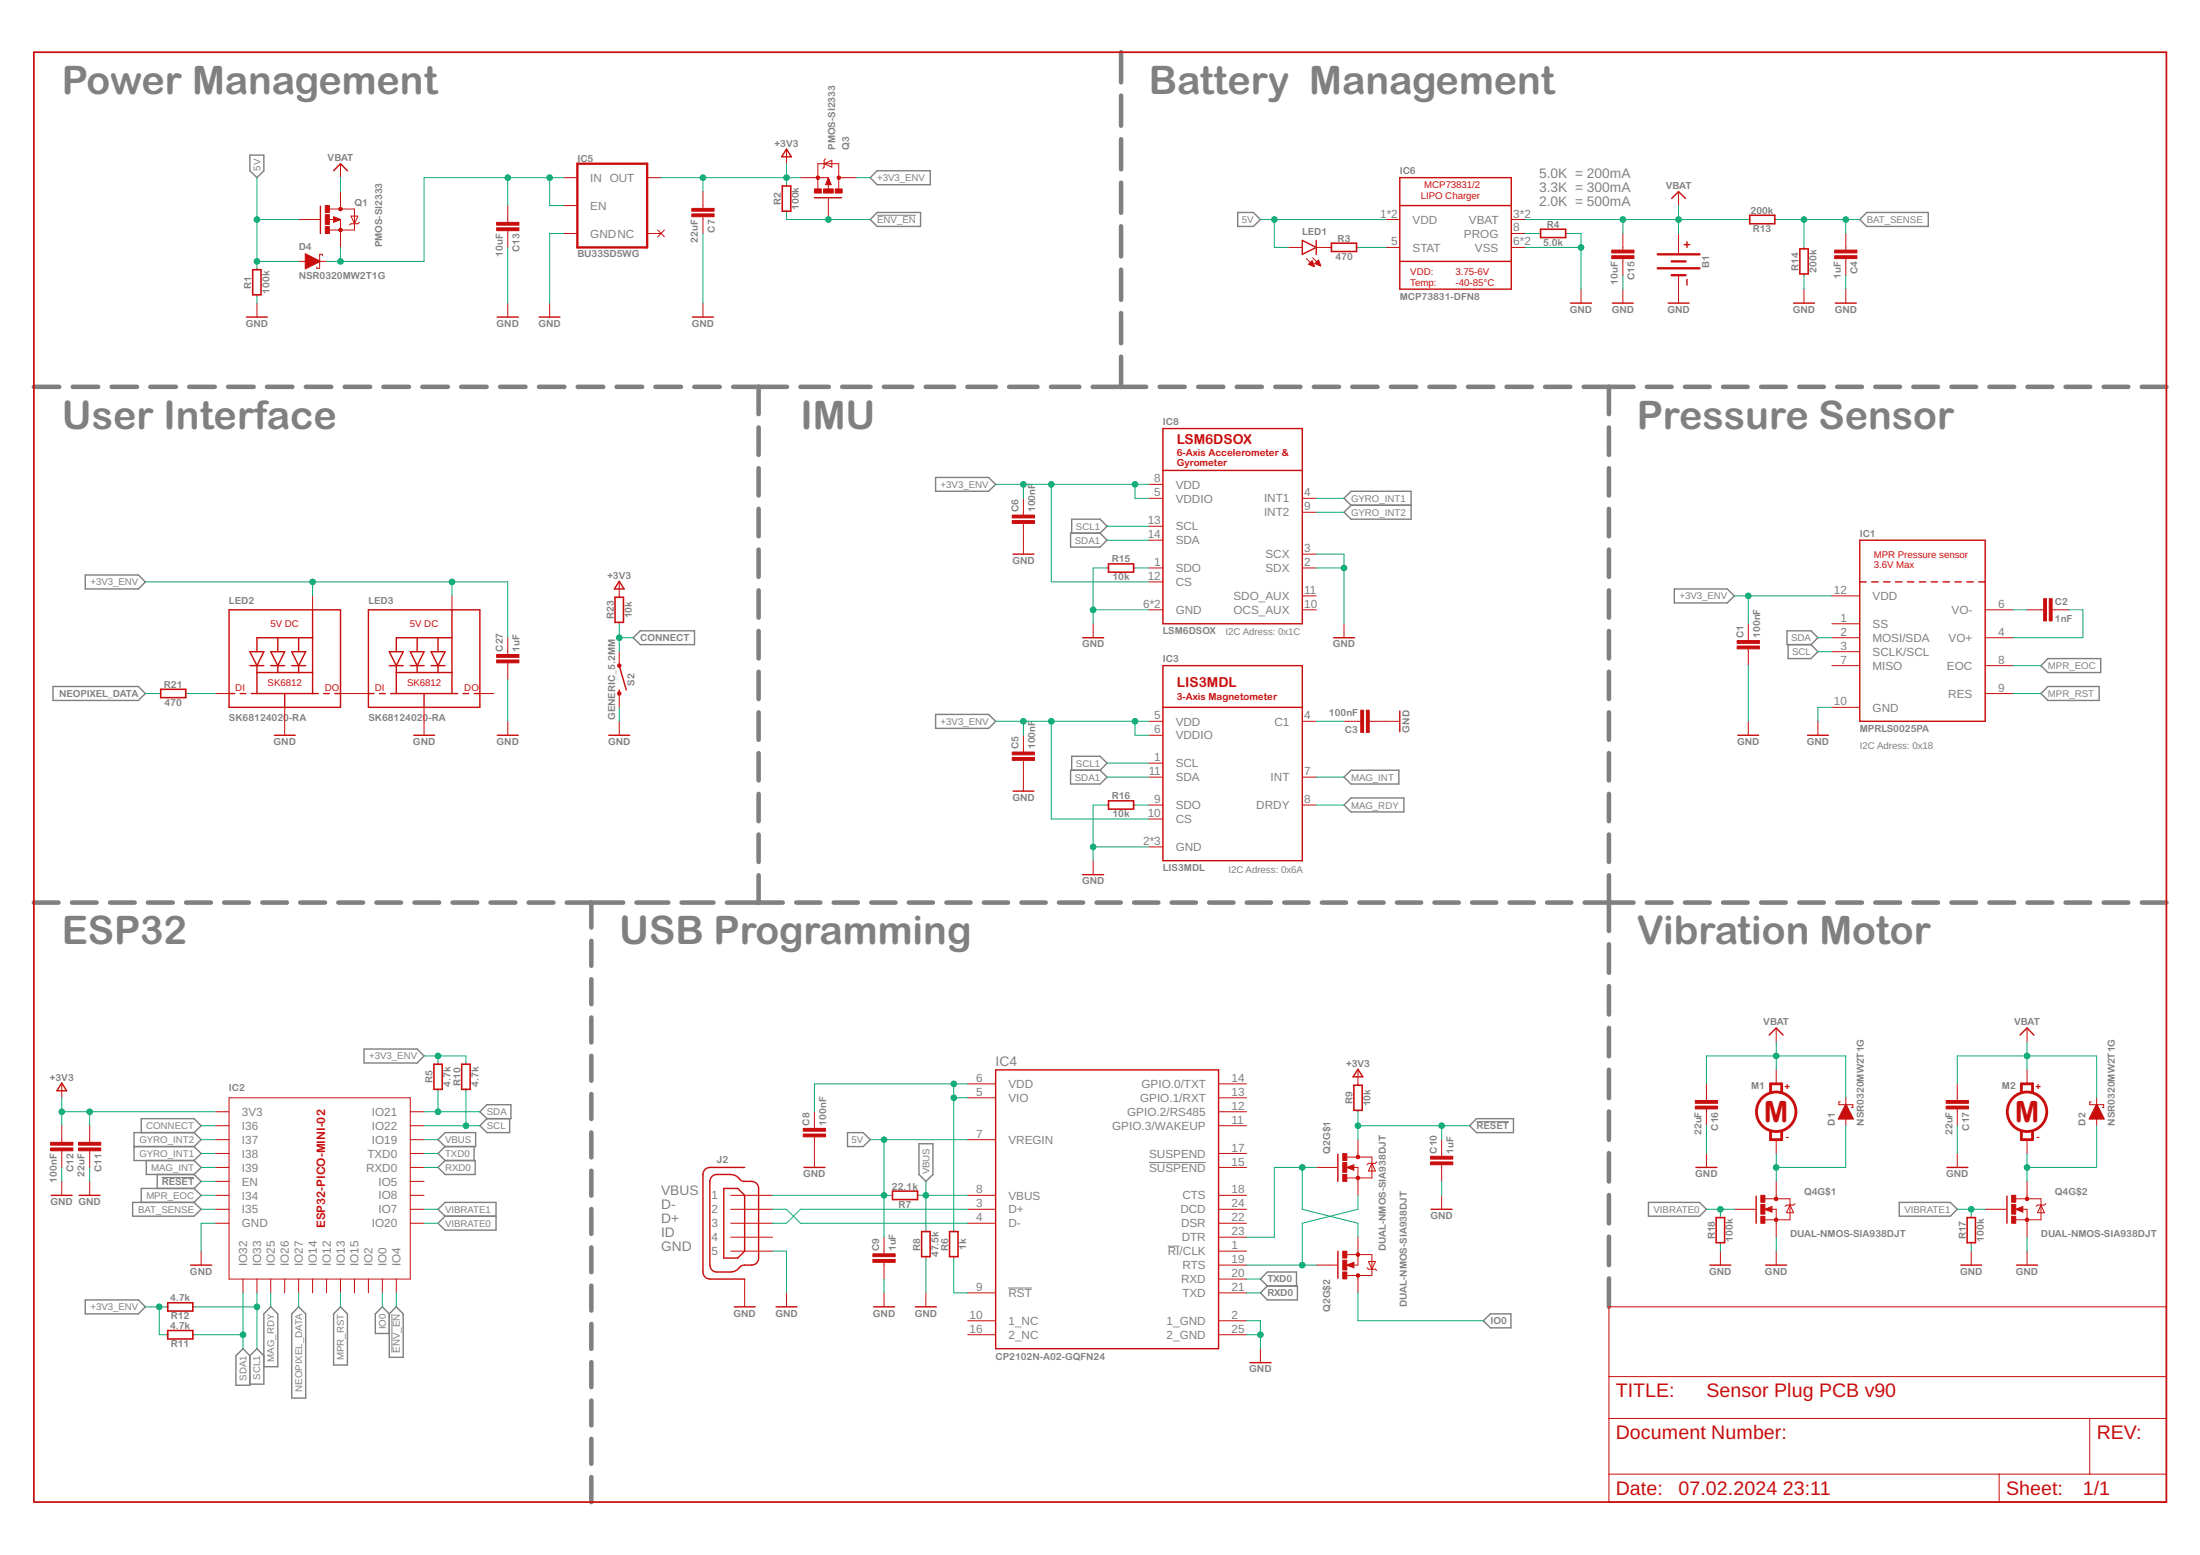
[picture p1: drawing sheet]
<svg xmlns="http://www.w3.org/2000/svg" width="297mm" height="210mm" viewBox="0 0 297 210" stroke-linecap="round" stroke-linejoin="round" font-family="sans-serif">
<g fill="none" stroke="#808080" stroke-width=".61">
<path d="M151.4 7v4.1M151.4 12.9v4.1M151.4 18.8v4.1M151.4 24.7v4M151.4 30.5v4.1M151.4 36.4v4.1M4.6 52.2h3.4M9.8 52.2h3.5M15.1 52.2h3.4M20.3 52.2h3.4M25.5 52.2h3.5M30.8 52.2h3.4"/>
<path d="M36 52.2h3.5M41.3 52.2h3.4M46.5 52.2h3.5M51.8 52.2h3.4M57 52.2h3.5M62.3 52.2h3.4M67.5 52.2h3.5M72.8 52.2h3.4M78 52.2h3.4M83.2 52.2h3.5M88.5 52.2h3.4M93.7 52.2h3.5"/>
<path d="M99 52.2h7.3M102.4 52.2v3.7M102.4 57.7v3.7M108.1 52.2h3.8M113.7 52.2h3.8M119.3 52.2h3.9M125 52.2h3.8M130.6 52.2h3.9M136.2 52.2h3.9M141.9 52.2h3.8M147.5 52.2h7.2M151.4 42.3v4"/>
<path d="M151.4 48.2v4M156.6 52.2h3.4M161.8 52.2h3.4M167 52.2h3.4M172.2 52.2h3.4M177.4 52.2h3.4M182.6 52.2h3.4M187.8 52.2h3.4M193 52.2h3.4M198.2 52.2h3.4M203.4 52.2h3.4M208.6 52.2h3.4"/>
<path d="M213.8 52.2h6.8M217.2 52.2v3.7M217.2 57.7v3.7M222.4 52.2h3.3M227.5 52.2h3.3M232.6 52.2h3.4M237.8 52.2h3.3M242.9 52.2h3.4M248.1 52.2h3.3M253.2 52.2h3.3M258.3 52.2h3.4M263.5 52.2h3.3"/>
<path d="M268.6 52.2h3.3M273.7 52.2h3.4M278.9 52.2h3.3M284 52.2h3.4M289.2 52.2h3.3M102.4 63.2v3.7M102.4 68.7v3.7M102.4 74.2v3.7M102.4 79.7v3.7M217.2 63.2v3.7M217.2 68.7v3.7M217.2 74.2v3.7"/>
<path d="M217.2 79.7v3.7M102.4 85.2v3.7M102.4 90.7v3.7M102.4 96.2v3.7M217.2 85.2v3.7M217.2 90.7v3.7M217.2 96.2v3.7M102.4 101.7v3.6M102.4 107.2v3.6M102.4 112.6v3.8M102.4 118.2v3.6M217.2 101.7v3.6"/>
<path d="M217.2 107.2v3.6M217.2 112.6v3.8M217.2 118.2v7.5M4.6 121.8h3.3M9.7 121.8h3.3M14.9 121.8h3.3M20 121.8h3.3M25.1 121.8h3.4M30.3 121.8h3.3M35.4 121.8h3.3M40.5 121.8h3.4M45.7 121.8h3.3"/>
<path d="M50.8 121.8h3.3M56 121.8h3.3M61.1 121.8h3.3M66.2 121.8h3.4M71.4 121.8h3.3M76.5 121.8h7.6M79.8 121.8v3.4M79.8 127v3.4M79.8 132.2v3.4M79.8 137.4v3.3M85.9 121.8h4.3M92 121.8h4.3"/>
<path d="M98.1 121.8h7.6M107.5 121.8h3.3M112.6 121.8h3.2M117.6 121.8h3.3M122.7 121.8h3.3M127.8 121.8h3.2M132.8 121.8h3.3M137.9 121.8h3.3M143 121.8h3.2M148.1 121.8h3.2M153.1 121.8h3.3M158.2 121.8h3.3"/>
<path d="M163.3 121.8h3.2M168.3 121.8h3.3M173.4 121.8h3.3M178.5 121.8h3.2M183.5 121.8h3.3M188.6 121.8h3.3M193.7 121.8h3.3M198.8 121.8h3.2M203.8 121.8h3.3M208.9 121.8h3.3M214 121.8h6.6M217.2 127.5v3.8"/>
<path d="M217.2 133.1v3.8M217.2 138.7v3.9M222.4 121.8h3.3M227.5 121.8h3.3M232.6 121.8h3.4M237.8 121.8h3.3M242.9 121.8h3.4M248.1 121.8h3.3M253.2 121.8h3.3M258.3 121.8h3.4M263.5 121.8h3.3M268.6 121.8h3.3"/>
<path d="M273.7 121.8h3.4M278.9 121.8h3.3M284 121.8h3.4M289.2 121.8h3.3M79.8 142.5v3.4M79.8 147.7v3.3M79.8 152.9v3.3M79.8 158v3.4M217.2 144.4v3.8M217.2 150v3.9M217.2 155.7v3.8M79.8 163.2v3.4"/>
<path d="M79.8 168.4v3.3M79.8 173.5v3.4M79.8 178.7v3.4M217.2 161.3v3.8M217.2 166.9v3.9M217.2 172.6v3.8M79.8 183.9v3.3M79.8 189.1v3.3M79.8 194.2v3.4M79.8 199.4v3.4"/>
</g>
<path d="M118.4 29.1h5.3M21.8 158.9h4.4M155.1 156.9h7.7M199.3 151.4h4.4M52.9 177.4v5.2M136.1 173.9h3.2M157.7 168.2h1.6" fill="none" stroke="#808080" stroke-width=".14"/>
<g fill="none" stroke="#808080" stroke-width=".19">
<path d="M33.7 20.9h1.9v2.2l-.9 .9-1-.9zM117.5 24l.9-.9h7.2v1.8h-7.2zM118.4 28.7h5.9v1.9h-5.9l-.9-1zM167.1 28.7h2.1l1 .9-1 1h-2.1zM252 28.7h8.3v1.9h-8.3l-.9-1zM11.5 77.6h7.2l.9 .9-.9 1h-7.2zM126.3 64.5h7.2l.9 .9-.9 .9h-7.2zM144.5 72h4l1 .9-1 1h-4zM144.7 72v-1.9h3.8l1 .9-1 1M181.5 67.3l.9-1h8.1v3.8h-8.1l-.9-.9 .9-1zM182.4 68.2h8.1M226.1 79.5h7.1l1 .9-1 1h-7.1z"/>
<path d="M7.2 92.7h11.5l.9 .9-.9 1h-11.5zM85.5 86.1l.9-.9h7.4v1.8h-7.4zM126.3 96.4h7.2l.9 1-.9 .9h-7.2zM241.3 85.2h3.2l.9 .9-.9 .9h-3.2zM241.4 87v1.9h3.1l.9-.9-.9-1M276.5 88.9h7.1v1.9h-7.1l-.9-.9zM276.5 92.7h6.9v1.9h-6.9l-.9-1zM144.5 104h4l1 .9-1 .9h-4zM144.7 104v-1.9h3.8l1 .9-1 1M181.5 104.9l.9-.9h6.5v1.8h-6.5zM181.5 108.7l.9-1h7.1v1.9h-7.1zM18.1 154.8h8.1"/>
<path d="M19.1 152.9v-1.9h7.1l1 1-1 .9M19.7 156.7v1.8h6.5M21.2 158.5v1.9M26.2 152.9h-8.1v3.8h8.1M26.2 158.5l1 1-1 .9M26.2 154.8l1 .9-1 1M26.2 152.9l1 .9-1 1M26.2 156.7l1 .9-1 .9M49.1 141.6h7.2l1 .9-1 1h-7.2zM59.1 153.8l1-.9h4.1v1.9h-4.1zM59.1 157.6l1-.9h4.1v1.8h-4.1zM60.1 154.8l-1 .9 1 1"/>
<path d="M64 154.8v1.9M64.8 150.1l.9-1h3.3v1.9h-3.3zM65.7 151l-.9 1 .9 .9h3.1v-1.9M114.4 152.9h2.1l1 .9-1 1h-2.1zM124.1 154.4h1.9v4.1l-1 1-.9-1zM199.3 151h5v1.9h-5l-.9-.9zM11.5 175.5h7.2l.9 .9-.9 1h-7.2zM17.9 162.3h8.3l1 .9-1 1h-8.3zM26.2 160.4l1 1-1 .9M26.2 160.4h-7.1v1.9M40.3 176.4l1 1v11.3h-1.9v-11.3zM46 176.4l.9 1v6.9h-1.9v-6.9z"/>
<path d="M52.6 177.4l-1-1-.9 1v2.6h1.9M53.5 176.4l.9 1v5.8h-1.8v-5.8zM59.1 163.2l1-.9h6.9v3.8h-6.9l-1-1 1-.9zM60.1 164.2h6.9M170.2 174.5l.9-.9h4.1v1.9h-4.1zM171.1 173.6l-.9-.9 .9-1h3.9v1.9M200.3 178.3l.9-.9h2.8v1.8h-2.8zM222.6 162.3h6.9l.9 .9-.9 1h-6.9zM256.4 162.3h6.9l1 .9-1 1h-6.9zM31.9 183l.9-.9 .9 .9v4h-1.8zM33.7 183l1-.9 .9 .9M35.6 184.5h1.9v-7.1l-.9-1-1 1v9.4h-1.9"/>
</g>
<g fill="none" stroke="#c90d0c" stroke-width=".14">
<path d="M34.7 36.2v.2M34.7 39.8v.2M40.3 35.3h1M40.3 29.6h2.9M43.2 35.3h.9M43.5 34.5v-.2h-.3v1.9h-.4v-.2M44.5 29.6h.6M44.5 28.2h3.4v2.9h-3.4M45 29.3l1 .3-1 .4zM46 22.1v1.9M46 25.9v2.3M46 29.6v3.8"/>
<path d="M47.4 29.2h.9l-.4 1zM48.5 30l-.2 .2h-.9l-.2 .2M68.6 27.7v2.3M68.6 31.1v2.3M76.1 31.5h1.9M76.1 24h1.9M76.1 27.7h1.9M87.4 31.5h1.9M87.4 24h1.9M88.8 31.1l.9 .9M89.7 31.1l-.9 .9M94.9 25.9v2.2"/>
<path d="M94.9 29.3v2.2M106.2 20.2v1.9M106.2 24.9v.2M106.2 28.5v.2M108.1 24h3.7M111.3 22.1l1-.5v1zM111.5 21.4l-.2 .2v1l-.2 .2M111.8 24l.4 .9h-.7zM111.8 24.8v.7M111.8 26.8v2.8M113.2 25.5v-3.4h-2.8v3.4M113.2 24h2.4"/>
<path d="M173.9 33.4h1.9M176.4 34.9l1 1M177.2 34.8l1.1 1M177.7 33.4h2.1M183.2 33.4h.1M187.1 33.4h1.9M187.1 29.6h1.9M204 31.5h1.9M204 33.4h1.9M204 29.6h1.9M207.8 31.5h.2M211.4 31.5h.2"/>
<path d="M213.5 39v1.9M219.1 31.5v2.3M219.1 34.9v2.2M219.1 39v1.9M226.6 25.9v1.8M226.6 31.5v2.6M226.6 37.1v3.8M236.1 29.6h.1M239.6 29.6h.2M243.6 33.4v.2M243.6 37v.1M243.6 39v1.9"/>
<path d="M249.2 31.5v2.3M249.2 34.9v2.2M249.2 39v1.9M34.7 40.9v1.9M68.6 40.9v1.9M74.2 40.9v1.9M94.9 40.9v1.9M83.6 78.5v2.1M138.2 67.3v2.2M138.2 70.7v4.1M149.5 76.7h.2M153.1 76.7h.1"/>
<path d="M155.1 76.7h1.9M155.1 78.5h1.9M155.1 67.3h1.9M155.1 71h1.9M155.1 72.9h1.9M155.1 65.4h1.9M175.8 76.7h1.9M175.8 67.3h1.9M175.8 69.2h1.9M175.8 74.8h1.9M21.5 93.6h.2M25.1 93.6h.2"/>
<path d="M29 93.6h1.9M38.4 95.5v3.8M42.2 80.4v1.9M46 93.6h3.7M57.3 95.5v3.8M61 80.4v1.9M64.8 93.6h1.9M68.6 86.1v2.2M68.6 89.5v2.2M68.6 97.4v1.9M83.6 84v.2M83.6 88v1.9"/>
<path d="M83.6 93.6v1.9M83.6 97.4v1.9M138.2 99.3v2.2M147.6 84.2v1.9M155.1 82.3h1.9M155.1 97.4h1.9M155.1 99.3h1.9M175.8 82.3h1.9M175.8 80.4h1.9M175.8 97.4h1.9M181.5 97.4h2.2M181.5 84.2v1.9"/>
<path d="M184.8 97.4h4.2M236.1 84.2v2.3M236.1 87.6v2.3M236.1 97.4v1.9M245.4 97.4v1.9M247.3 84.2h3.8M247.3 86.1h3.8M247.3 88h3.8M247.3 89.9h3.8M247.3 80.4h3.8M247.3 95.5h3.8M268 86.1h3.8"/>
<path d="M268 89.9h3.8M268 82.3h3.8M268 93.6h3.8M273.7 82.3h2.2M277.1 82.3h2.2M138.2 102.6v4.2M147.6 116.2v1.9M149.5 108.7h.2M153.1 108.7h.1M155.1 108.7h1.9M155.1 110.6h1.9M155.1 114.3h1.9"/>
<path d="M155.1 104.9h1.9M155.1 103h1.9M175.8 108.7h1.9M175.8 104.9h1.9M239.8 138.8v1.9M273.7 138.8v1.9M8.3 146.3v1.9M8.3 152v2.2M8.3 155.3v2.3M8.3 159.5v1.9M12.1 152v2.2M12.1 155.3v2.3"/>
<path d="M12.1 159.5v1.9M29 153.8h1.9M29 157.6h1.9M29 150.1h1.9M29 152h1.9M29 155.7h1.9M29 159.5h1.9M30.9 148.2h24.5v24.5h-24.5zM55.4 153.8h1.9M55.4 157.6h1.9M55.4 150.1h1.9M55.4 152h1.9"/>
<path d="M55.4 155.7h1.9M55.4 159.5h1.9M59.1 143.5v.2M59.1 147v.2M62.9 143.5v.2M62.9 147v.2M110 150.1v2.2M110 153.5v4.1M130.7 146.3h3.7M130.7 148.2h3.7M130.7 153.8h3.7M164.5 146.3h3.8"/>
<path d="M164.5 148.2h3.8M164.5 157.6h3.8M164.5 150.1h3.8M164.5 152h3.8M164.5 155.7h3.8M177.7 157.6h2.8M181.8 157.6l1-.4v.8zM181.9 156.2h3.3v2.8h-3.4M182.7 157.6h.6v3.8M183.3 144.4v2.1M183.3 149.9v.2M183.3 153.8v2.4"/>
<path d="M185.2 157l.5 1.1h-.9zM185.9 156.8l-.2 .2h-.9l-.2 .2M194.6 153.8v2.3M194.6 157.2v2.3M230.4 146.3v2.3M230.4 149.7v2.3M230.4 155.7v1.9M239.8 144.4v1.9M239.8 153.8v1.9M239.8 159.5v2.3M248.5 148.7h-.2v.4h1.9v.4h-.2M249.2 148.2v.9"/>
<path d="M249.2 151v1M264.3 146.3v2.3M264.3 149.7v2.3M264.3 155.7v1.9M273.7 144.4v1.9M273.7 153.8v1.9M273.7 159.5v2.3M282.3 148.7h-.1v.4h1.8v.4h-.2M283.1 148.2v.9M283.1 151v1M22.5 176.4h.1M26 176.4h.2"/>
<path d="M27.2 168.9v1.9M29 163.2h1.9M29 165.1h1.9M29 161.4h1.9M32.8 172.7v1.8M34.7 172.7v1.8M36.6 172.7v1.8M38.4 172.7v1.8M40.3 172.7v1.8M42.2 172.7v1.8M44.1 172.7v1.8M46 172.7v1.8"/>
<path d="M47.9 172.7v1.8M49.7 172.7v1.8M51.6 172.7v1.8M53.5 172.7v1.8M55.4 163.2h1.9M55.4 165.1h1.9M55.4 161.4h1.9M98.7 163.2h5.6M98.7 165.1h5.6M98.7 161.4h5.6M98.7 167h5.6M98.7 168.9h5.6"/>
<path d="M100.5 172.7v3.7M106.2 174.5v1.9M119.4 167v2.3M119.4 170.4v2.3M119.4 174.5v1.9M120.3 161.4h.2M123.9 161.4h.2M125 166.1v.1M125 169.6v.2M125 174.5v1.9M128.8 166.1v.1M128.8 169.6v.2"/>
<path d="M130.7 174.5h3.7M130.7 163.2h3.7M130.7 165.1h3.7M130.7 178.3h3.7M130.7 161.4h3.7M164.5 174.5h3.8M164.5 163.2h3.8M164.5 165.1h3.8M164.5 178.3h3.8M164.5 161.4h3.8M164.5 167h3.8M164.5 168.9h3.8"/>
<path d="M164.5 170.8h3.8M164.5 172.7h3.8M177.7 170.8h2.8M181.8 170.8l1-.4v.7zM181.8 169.4h3.4v2.8h-3.3M183.3 167v3.8h-.6M183.3 172.2v2.3M184.6 171.1l.2 .2h.9l.2 .2M184.8 170.3h.9l-.5 1zM194.6 161.4v1.8M217.2 176.4h75.3v26.4h-75.3zM232.3 164.2v.2"/>
<path d="M232.3 167.7v.2M232.3 168.9v1.9M234.2 163.2h2.8M238.3 163.2l.9-.3v.7zM238.3 161.8h3.4v2.9h-3.4M239.1 163.2h.7v3.8M239.8 168.9v1.9M241.7 162.7l.5 1h-1zM242.4 162.5l-.2 .2h-1l-.2 .2M266.1 164.2v.2M266.1 167.7v.2M266.1 168.9v1.9"/>
<path d="M268 163.2h2.9M272.2 163.2l.9-.3v.7zM272.2 161.8h3.4v2.9h-3.4M273 163.2h.7v3.8M273.7 168.9v1.9M275.6 162.7l.4 1h-.9zM276.2 162.5l-.2 .2h-.9l-.2 .2M22.5 180.2h.1M26 180.2h.2M130.7 180.2h3.7M164.5 180.2h3.8M170.2 182.1v1.8"/>
<path d="M217.2 191.5h75.3M217.2 199h75.3M217.2 185.8h75.3M269.9 199v3.8M282.2 191.5v7.5"/>
</g>
<g fill="none" stroke="#c90d0c" stroke-width=".19">
<path d="M43.3 27.8v3.7M45 23.1l1-1 .9 1M106.2 20.1l.6 1.1h-1.3zM110 26.7h3.6M175.8 32.4l1.9 1-1.9 .9zM177.7 32.4v1.9M189 24h15v15h-15zM189 27.7h15M189 35.3h15M225.7 26.8l.9-.9 1 .9M227.4 33h.7M227.8 32.6v.8"/>
<path d="M227.8 37.7v.8M33.3 42.8h2.8M67.1 42.8h2.9M72.8 42.8h2.8M93.5 42.8h2.8M157 57.8h18.8v26.4h-18.8zM212 40.9h2.9M217.7 40.9h2.8M225.2 40.9h2.8M242.2 40.9h2.8M247.8 40.9h2.8M83.6 78.5l.7 1h-1.3z"/>
<path d="M136.8 74.8h2.8M157 63.5h18.8M251.1 72.9h16.9v24.5h-16.9zM251.1 78.5h.9M252.7 78.5h.9M254.3 78.5h.9M255.9 78.5h.9M257.5 78.5h.9M259.1 78.5h.9M260.8 78.5h.8M262.3 78.5h.9M263.9 78.5h.9"/>
<path d="M265.6 78.5h.8M267.2 78.5h.8M30.9 82.3h15.1v13.2h-15.1zM30.9 93.6h.8M32.4 93.6h.8M33.7 88h1.9l-.9 1.9zM33.7 89.9h1.9M33.9 93.6h9.1M34.7 89.9v3.7M34.7 90.8h7.5M36.6 88h1.8l-.9 1.9zM36.6 89.9h1.8"/>
<path d="M37 99.3h2.9M37.5 86.1v1.9M37.5 89.9v.9M38.4 93.6v1.9M39.4 88h1.9l-1 1.9zM39.4 89.9h1.9M40.3 86.1v1.9M40.3 89.9v.9M42.2 86.1h-7.5v1.9M42.2 82.3v11.3M43.7 93.6h.8M45.2 93.6h.8"/>
<path d="M49.7 82.3h15.1v13.2h-15.1zM49.7 93.6h.8M51.2 93.6h.8M52.6 88h1.8l-.9 1.9zM52.6 89.9h1.8M52.7 93.6h9.1M53.5 90.8h7.5M53.5 89.9v3.7M55.4 88h1.9l-1 1.9zM55.4 89.9h1.9M55.9 99.3h2.8M56.3 86.1v1.9"/>
<path d="M56.3 89.9v.9M57.3 93.6v1.9M58.2 88h1.9l-1 1.9zM58.2 89.9h1.9M59.1 86.1v1.9M59.1 89.9v.9M61 86.1h-7.5v1.9M61 82.3v11.3M62.5 93.6h.8M64 93.6h.8M67.1 99.3h2.9M82.2 99.3h2.8"/>
<path d="M83.6 93.1v.5M83.6 89.9l1 3.2M146.2 86.1h2.8M157 95.5h18.8M157 89.9h18.8v26.3h-18.8zM180.1 86.1h2.8M189 96v2.8M234.6 99.3h2.8M244.1 99.3h2.8M136.8 106.8h2.8M146.2 118.1h2.8M238.9 139.7l.9-.9 .9 .9"/>
<path d="M272.7 139.7l1-.9 .9 .9M8.3 146.2l.7 1h-1.3zM96.1 158.8l.4-.2 2.2-.1a2.02 2.02 0 0 1 1.4 .9h.2a3.3 3.3 0 0 1 1.7 .2 .94 .94 0 0 1 .4 .8v9.4a.94 .94 0 0 1-.9 1 1.81 1.81 0 0 0-1.6 .2 1.61 1.61 0 0 1-1.2 .7h-1.9a.94 .94 0 0 1-1-.9v-11.3zM100.5 157.6h-4.7a.94 .94 0 0 0-.9 .9v13.2a.94 .94 0 0 0 .9 1h4.7M108.5 157.6h2.9M134.4 144.4h30.1v37.7h-30.1zM180.6 155.8v3.7M183.3 144.3l.7 1.1h-1.3zM229 157.6h2.8M262.9 157.6h2.8M6.9 161.4h2.8M10.7 161.4h2.8"/>
<path d="M25.7 170.8h2.9M97.7 160.4h1.9l.9 1v7.5l-.9 .9h-1.9zM99.1 176.4h2.9M104.8 176.4h2.8M118 176.4h2.8M123.6 176.4h2.8M180.6 168.9v3.7M193.2 163.2h2.8M230.9 170.8h2.8M237.1 161.5v3.6M238.4 170.8h2.8M264.8 170.8h2.8"/>
<path d="M271 161.5v3.6M272.3 170.8h2.8M168.8 183.9h2.8"/>
</g>
<g fill="#c90d0c" stroke="#c90d0c" stroke-width=".14">
<path d="M234.5 87.2h3.1v.4h-3.1z"/>
<path d="M234.5 86.5h3.1v.3h-3.1z"/>
<path d="M275.9 80.8h.4v3h-.4z"/>
<path d="M276.7 80.8h.4v3h-.4z"/>
<path d="M108.5 153.1h3v.4h-3z"/>
<path d="M108.5 152.3h3v.4h-3z"/>
<path d="M117.9 170h3v.4h-3z"/>
<path d="M117.9 169.2h3v.4h-3z"/>
<path d="M193.1 156.8h3.1v.4h-3.1z"/>
<path d="M193.1 156.1h3.1v.4h-3.1z"/>
<path d="M10.6 154.2h3v.4h-3z"/>
<path d="M10.6 155h3v.3h-3z"/>
<path d="M6.8 154.2h3v.4h-3z"/>
<path d="M6.8 155h3v.3h-3z"/>
<path d="M67.1 89.1h3v.4h-3z"/>
<path d="M67.1 88.3h3v.4h-3z"/>
<path d="M184.5 95.9h.4v3h-.4z"/>
<path d="M183.7 95.9h.4v3h-.4z"/>
<path d="M136.7 102.3h3v.3h-3z"/>
<path d="M136.7 101.5h3v.4h-3z"/>
<path d="M136.7 70.3h3v.4h-3z"/>
<path d="M136.7 69.5h3v.4h-3z"/>
<path d="M93.4 28.1h3v.4h-3z"/>
<path d="M93.4 28.9h3v.4h-3z"/>
<path d="M67.1 30h3v.4h-3z"/>
<path d="M67.1 30.8h3v.3h-3z"/>
<path d="M217.6 33.8h3v.3h-3z"/>
<path d="M217.6 34.5h3v.4h-3z"/>
<path d="M181.3 158.5h.5v1h-.5z"/>
<path d="M181.3 155.7h.5v1h-.5z"/>
<path d="M181.3 156.9h.5v1.3h-.5z"/>
<path d="M181.3 168.9h.5v.9h-.5z"/>
<path d="M181.3 171.7h.5v.9h-.5z"/>
<path d="M181.3 170.1h.5v1.3h-.5z"/>
<path d="M43.9 30.6h.6v.9h-.6z"/>
<path d="M43.9 27.7h.6v1h-.6z"/>
<path d="M43.9 29h.6v1.3h-.6z"/>
<path d="M110 25.5h.9v.6h-.9z"/>
<path d="M112.8 25.5h.9v.6h-.9z"/>
<path d="M111.2 25.5h1.3v.6h-1.3z"/>
<path d="M228.9 148.5h3v.4h-3z"/>
<path d="M228.9 149.3h3v.4h-3z"/>
<path d="M262.8 148.5h3v.4h-3z"/>
<path d="M262.8 149.3h3v.4h-3z"/>
<path d="M237.7 164.2h.6v.9h-.6z"/>
<path d="M237.7 161.4h.6v.9h-.6z"/>
<path d="M237.7 162.6h.6v1.3h-.6z"/>
<path d="M271.6 164.2h.6v.9h-.6z"/>
<path d="M271.6 161.4h.6v.9h-.6z"/>
<path d="M271.6 162.6h.6v1.3h-.6z"/>
<path d="M247.7 33.8h3v.3h-3z"/>
<path d="M247.7 34.5h3v.4h-3z"/>
</g>
<path d="M4.6 7h287.9v195.8h-287.9zM45.3 29.6h-.2v-.2l.7 .2-.7 .2M111.8 24.6v.2h.2l-.2-.6-.1 .6M182.7 157.4l-.7 .2 .7 .2v-.2h-.2M182.5 170.8h.2v-.2l-.7 .2 .7 .2M239.1 163l-.6 .2 .6 .2v-.2h-.1M273 163l-.6 .2 .6 .2v-.2h-.2" fill="none" stroke="#c90d0c" stroke-width=".23"/>
<g fill="none" stroke="#c90d0c" stroke-width=".21">
<path d="M34.1 36.4h1.1v3.4h-1.1zM105.6 25.1h1.2v3.4h-1.2zM179.8 32.8h3.4v1.2h-3.4zM208 30.9h3.4v1.2h-3.4zM236.2 29.1h3.4v1.1h-3.4zM243 33.6h1.1v3.4h-1.1zM149.7 76.1h3.4v1.1h-3.4zM21.7 93h3.4v1.2h-3.4zM83 80.6h1.2v3.4h-1.2zM149.7 108.1h3.4v1.1h-3.4zM58.6 143.7h1.1v3.3h-1.1zM62.3 143.7h1.2v3.3h-1.2z"/>
<path d="M182.8 146.5h1.1v3.4h-1.1zM22.6 179.6h3.4v1.1h-3.4zM22.6 175.9h3.4v1.1h-3.4zM120.5 160.8h3.4v1.1h-3.4zM124.4 166.2h1.2v3.4h-1.2zM128.2 166.2h1.1v3.4h-1.1zM231.7 164.4h1.2v3.3h-1.2zM265.6 164.4h1.1v3.3h-1.1z"/>
</g>
<g fill="#c90d0c" stroke="#c90d0c" stroke-width=".14">
<path d="M41.2 34.2l2 1.1-2 1z" fill-rule="evenodd"/>
<path d="M83.4 93.4h.4l.1 .2-.1 .2h-.4z" fill-rule="evenodd"/>
<path d="M176.7 35.7l.5-.5 .3 .7-.1 .1z" fill-rule="evenodd"/>
<path d="M177.5 35.6l.5-.5 .3 .8z" fill-rule="evenodd"/>
<path d="M183.2 156h.3l.1 .2-.1 .2h-.3z" fill-rule="evenodd"/>
<path d="M183.2 172h.3l.1 .2-.1 .1-.2 .1-.1-.1z" fill-rule="evenodd"/>
<path d="M45.8 30.9h.3l.1 .2-.1 .1h-.3l-.1-.1z" fill-rule="evenodd"/>
<path d="M110.3 23.8h.3l.1 .2-.1 .2h-.2h-.1z" fill-rule="evenodd"/>
<path d="M113.1 23.8h.3v.4h-.2h-.1z" fill-rule="evenodd"/>
<path d="M249.2 149.1l1.1 2h-2.1z" fill-rule="evenodd"/>
<path d="M283.1 149.1l1 2h-2z" fill-rule="evenodd"/>
<path d="M239.6 164.5l.2-.1 .2 .1v.3h-.4z" fill-rule="evenodd"/>
<path d="M239.6 161.6h.4v.4h-.4z" fill-rule="evenodd"/>
<path d="M273.5 161.6h.4v.4h-.4l-.1-.2z" fill-rule="evenodd"/>
<circle cx="83.6" cy="89.8" r=".24"/>
<circle cx="183.4" cy="159" r=".24"/>
<circle cx="183.4" cy="169.3" r=".24"/>
<circle cx="46" cy="28.2" r=".24"/>
<circle cx="273.7" cy="164.6" r=".25"/>
</g>
<g fill="none" stroke="#c90d0c" stroke-width=".38">
<path d="M239.1 147.4v-1.1h1.5v1.1M239.1 152.7v1.1h1.5v-1.1M272.9 147.4v-1.1h1.5v1.1M272.9 152.7v1.1h1.5v-1.1"/>
<circle cx="239.8" cy="150.1" r="2.67"/>
<circle cx="273.7" cy="150.1" r="2.67"/>
</g>
<path d="M78 22.1h9.4v11.3h-9.4zM223.8 34.3h5.7M223.8 36.2h5.7M225.7 35.3h1.9M225.7 37.1h1.9" fill="none" stroke="#c90d0c" stroke-width=".32"/>
<g fill="none" stroke="#0dab76" stroke-width=".14">
<path d="M34.7 24v12.2M34.7 40v.9M34.7 35.3h5.6M34.7 29.6h5.6M46 24v1.9M46 33.4v1.9M68.6 24v3.7M68.6 33.4v7.5M74.2 24v3.7h1.9M76.1 31.5h-1.9v9.4M76.1 24h-18.8v11.3h-13.2M89.3 24h18.8"/>
<path d="M94.9 24v1.9M94.9 31.5v9.4M106.2 22.1v2.8M106.2 28.7v.9h11.3M115.6 24h1.9M170.2 29.6h16.9M172.1 29.6v3.8h1.8M183.3 33.4h3.8M205.9 31.5h1.9M205.9 33.4h7.6M205.9 29.6h30.2M211.6 31.5h1.9v7.5"/>
<path d="M219.1 29.6v1.9M219.1 37.1v1.9M226.6 27.7v3.8M239.8 29.6h11.3M243.6 29.6v3.8M243.6 37.1v1.9M249.2 29.6v1.9M249.2 37.1v1.9M19.6 78.5h49v7.6M42.2 78.5v1.9M61 78.5v1.9M134.4 65.4h20.7"/>
<path d="M138.2 65.4v1.9M141.9 65.4v13.1h13.2M149.5 76.7h-1.9v7.5M149.5 72.9h5.6M149.5 71h5.6M153.2 76.7h1.9M153.2 65.4v1.9h1.9M177.7 76.7h3.8M177.7 74.8h3.8v9.4M177.7 67.3h3.8M177.7 69.2h3.8M19.6 93.6h1.9"/>
<path d="M25.3 93.6h3.7M68.6 91.7v5.7M83.6 84.2v3.8M83.6 95.5v1.9M83.6 86.1h1.9M134.4 97.4h20.7M138.2 97.4v1.9M141.9 97.4v13.2h13.2M147.6 82.3h7.5M153.2 97.4v1.9h1.9M177.7 97.4h3.8M234.2 80.4h13.1"/>
<path d="M236.1 80.4v3.8M236.1 89.9v7.5M245.4 86.1h1.9M245.4 88h1.9M247.3 95.5h-1.9v1.9M271.8 82.3h1.9M271.8 89.9h3.8M271.8 93.6h3.8M279.3 82.3h1.9v3.8h-9.4M147.6 114.3h7.5M149.5 108.7h-1.9v7.5M149.5 104.9h5.6"/>
<path d="M149.5 103h5.6M153.2 108.7h1.9M177.7 108.7h3.8M177.7 104.9h3.8M8.3 148.2v3.8M8.3 157.6v1.9M8.3 150.1h20.7M12.1 150.1v1.9M12.1 157.6v1.9M27.2 153.8h1.8M27.2 157.6h1.8M27.2 155.7h1.8"/>
<path d="M27.2 152h1.8M27.2 159.5h1.8M57.3 150.1h7.5M57.3 153.8h1.8M57.3 157.6h1.8M57.3 155.7h1.8M57.3 152h7.5M57.3 142.5h5.6v1M59.1 142.5v1M59.1 147.2v2.9M62.9 147.2v4.8M117.5 153.8h13.2"/>
<path d="M119.4 153.8v13.2M125 159.5v6.6M128.8 146.3v19.8M128.8 148.2h1.9M130.7 146.3h-20.7v3.8M175.8 157.6v5.6l7.5 1.9v1.9M177.7 157.6h-5.6v9.4h-3.8M183.3 150.1v3.7M183.3 152h15.1M194.6 152v1.8M194.6 159.5v1.9M230.4 146.3v-3.8h18.8v5.7"/>
<path d="M230.4 152v3.7M239.8 140.7v3.7M239.8 155.7v3.8M249.2 152v5.6h-9.4M264.3 146.3v-3.8h18.8v5.7M264.3 152v3.7M273.7 140.7v3.7M273.7 155.7v3.8M283.1 152v5.6h-9.4M19.6 176.4h2.9M21.5 176.4v3.8h1M26.2 176.4h8.5"/>
<path d="M27.2 161.4h1.8M27.2 163.2h1.8M29 165.1h-1.8v3.8M32.8 174.5v7.6M34.7 174.5v7.6M36.6 174.5v1.9M40.3 174.5v1.9M46 174.5v1.9M51.6 174.5v1.9M53.5 174.5v1.9M57.3 165.1h1.8M57.3 163.2h1.8"/>
<path d="M104.3 168.9h1.9v5.6M104.3 163.2h1.9l1.9 1.9h22.6M104.3 161.4h16M119.4 172.7v1.8M124.1 161.4h6.6M125 169.8v4.7M128.8 169.8v4.7h1.9M130.7 163.2h-22.6l-1.9 1.9h-1.9M168.3 178.3h1.9v3.8M168.3 174.5h1.9M168.3 172.7h1.9M168.3 170.8h9.4"/>
<path d="M183.3 174.5v3.8h17M183.3 161.4v1.8l-7.5 1.9v5.7M230.4 163.2h3.8M232.3 163.2v1M232.3 167.9v1M239.8 167v1.9M264.3 163.2h3.7M266.1 163.2v1M266.1 167.9v1M273.7 167v1.9M26.2 180.2h6.6M168.3 180.2h1.9"/>
</g>
<g fill="#0dab76" stroke="#0dab76" stroke-width=".14">
<circle cx="170.2" cy="180.2" r=".38"/>
<circle cx="213.5" cy="33.4" r=".38"/>
<circle cx="147.6" cy="82.3" r=".38"/>
<circle cx="147.6" cy="114.3" r=".38"/>
<circle cx="181.5" cy="76.7" r=".38"/>
<circle cx="12.1" cy="150.1" r=".38"/>
<circle cx="8.3" cy="150.1" r=".38"/>
<circle cx="106.2" cy="24" r=".38"/>
<circle cx="94.9" cy="24" r=".38"/>
<circle cx="119.4" cy="161.4" r=".38"/>
<circle cx="119.4" cy="153.8" r=".38"/>
<circle cx="34.7" cy="35.3" r=".38"/>
<circle cx="34.7" cy="29.6" r=".38"/>
<circle cx="172.1" cy="29.6" r=".38"/>
<circle cx="175.8" cy="157.6" r=".38"/>
<circle cx="175.8" cy="170.8" r=".38"/>
<circle cx="194.6" cy="152" r=".38"/>
<circle cx="183.3" cy="152" r=".38"/>
<circle cx="83.6" cy="86.1" r=".38"/>
<circle cx="128.8" cy="148.2" r=".38"/>
<circle cx="128.8" cy="146.3" r=".38"/>
<circle cx="42.2" cy="78.5" r=".38"/>
<circle cx="61" cy="78.5" r=".38"/>
<circle cx="138.2" cy="65.4" r=".38"/>
<circle cx="153.2" cy="65.4" r=".38"/>
<circle cx="141.9" cy="65.4" r=".38"/>
<circle cx="59.1" cy="142.5" r=".38"/>
<circle cx="236.1" cy="80.4" r=".38"/>
<circle cx="153.2" cy="97.4" r=".38"/>
<circle cx="138.2" cy="97.4" r=".38"/>
<circle cx="141.9" cy="97.4" r=".38"/>
<circle cx="21.5" cy="176.4" r=".38"/>
<circle cx="219.1" cy="29.6" r=".38"/>
<circle cx="226.6" cy="29.6" r=".38"/>
<circle cx="239.8" cy="142.5" r=".38"/>
<circle cx="273.7" cy="142.5" r=".38"/>
<circle cx="125" cy="161.4" r=".38"/>
<circle cx="111.8" cy="29.6" r=".38"/>
<circle cx="62.9" cy="152" r=".38"/>
<circle cx="59.1" cy="150.1" r=".38"/>
<circle cx="239.8" cy="157.6" r=".38"/>
<circle cx="232.3" cy="163.2" r=".38"/>
<circle cx="273.7" cy="157.6" r=".38"/>
<circle cx="266.1" cy="163.2" r=".38"/>
<circle cx="32.8" cy="180.2" r=".38"/>
<circle cx="34.7" cy="176.4" r=".38"/>
<circle cx="74.2" cy="24" r=".38"/>
<circle cx="68.6" cy="24" r=".38"/>
<circle cx="46" cy="35.3" r=".38"/>
<circle cx="243.6" cy="29.6" r=".38"/>
<circle cx="249.2" cy="29.6" r=".38"/>
</g>
<g font-size="5.3" fill="#808080">
<text x="8.3" y="12.7">Power Management</text>
<text x="155.1" y="12.7">Battery Management</text>
<text x="8.3" y="57.9">User Interface</text>
<text x="108.1" y="57.9">IMU</text>
<text x="221" y="57.9">Pressure Sensor</text>
<text x="8.3" y="127.5">ESP32</text>
<text x="83.6" y="127.5">USB Programming</text>
<text x="221" y="127.5">Vibration Motor</text>
</g>
<g font-size="4" fill="#c90d0c">
<text x="238.2" y="151.5">M</text>
<text x="272" y="151.5">M</text>
</g>
<g font-size="2.6" fill="#c90d0c">
<text x="218.2" y="188.6">TITLE:</text>
<text x="230.4" y="188.6">Sensor Plug PCB v90</text>
<text x="218.2" y="194.3">Document Number:</text>
<text x="283.1" y="194.3">REV:</text>
<text x="218.2" y="201.8">Date:</text>
<text x="226.6" y="201.8">07.02.2024</text>
<text x="240.7" y="201.8">23:11</text>
<text x="270.9" y="201.8">Sheet:</text>
<text x="281.2" y="201.8">1/1</text>
</g>
<g font-size="1.9" fill="#808080">
<text x="207.8" y="24">5.0K = 200mA</text>
<text x="207.8" y="25.9">3.3K = 300mA</text>
<text x="207.8" y="27.7">2.0K = 500mA</text>
<text x="134.4" y="143.9">IC4</text>
<text x="89.3" y="161.4">VBUS</text>
<text x="89.3" y="163.2">D-</text>
<text x="89.3" y="165.1">D+</text>
<text x="89.3" y="167">ID</text>
<text x="89.3" y="168.9">GND</text>
</g>
<g font-size="1.9" fill="#c90d0c">
<text x="158.9" y="59.9">LSM6DSOX</text>
<text x="158.9" y="92.7">LIS3MDL</text>
</g>
<g font-size="1.6" fill="#808080">
<text x="79.7" y="24.5">IN OUT</text>
<text x="79.7" y="28.3">EN</text>
<text x="186.3" y="29.4">1*2</text>
<text x="204.3" y="29.4">3*2</text>
<text x="79.7" y="32.1">GNDNC</text>
<text x="187.8" y="33.1">5</text>
<text x="190.7" y="34">STAT</text>
<text x="190.7" y="30.2">VDD</text>
<text x="197.7" y="32.1">PROG</text>
<text x="198.3" y="30.2">VBAT</text>
<text x="199.1" y="34">VSS</text>
<text x="204.3" y="31.2">8</text>
<text x="204.3" y="33.1">6*2</text>
<text x="155.9" y="65.1">8</text>
<text x="158.7" y="65.9">VDD</text>
<text x="155" y="70.8">13</text>
<text x="155.9" y="67">5</text>
<text x="158.7" y="71.6">SCL</text>
<text x="158.7" y="67.8">VDDIO</text>
<text x="170.7" y="67.8">INT1</text>
<text x="170.7" y="69.7">INT2</text>
<text x="176.1" y="67">4</text>
<text x="176.1" y="68.9">9</text>
<text x="155" y="72.6">14</text>
<text x="155.9" y="76.4">1</text>
<text x="158.7" y="73.5">SDA</text>
<text x="158.7" y="77.2">SDO</text>
<text x="170.9" y="75.4">SCX</text>
<text x="170.9" y="77.2">SDX</text>
<text x="176.1" y="74.5">3</text>
<text x="176.1" y="76.4">2</text>
<text x="154.4" y="82.1">6*2</text>
<text x="155" y="78.3">12</text>
<text x="158.7" y="79.1">CS</text>
<text x="158.7" y="82.9">GND</text>
<text x="166.5" y="82.9">OCS_AUX</text>
<text x="166.5" y="81">SDO_AUX</text>
<text x="176.1" y="82.1">10</text>
<text x="176.1" y="80.2">11</text>
<text x="247.6" y="80.2">12</text>
<text x="248.5" y="83.9">1</text>
<text x="252.8" y="81">VDD</text>
<text x="263.5" y="82.9">VO-</text>
<text x="269.8" y="82.1">6</text>
<text x="248.5" y="85.8">2</text>
<text x="248.5" y="87.7">3</text>
<text x="248.5" y="89.6">7</text>
<text x="252.8" y="84.8">SS</text>
<text x="252.8" y="86.6">MOSI/SDA</text>
<text x="252.8" y="88.5">SCLK/SCL</text>
<text x="263.1" y="86.6">VO+</text>
<text x="269.8" y="85.8">4</text>
<text x="269.8" y="89.6">8</text>
<text x="247.6" y="95.2">10</text>
<text x="252.8" y="90.4">MISO</text>
<text x="262.9" y="90.4">EOC</text>
<text x="263" y="94.2">RES</text>
<text x="269.8" y="93.3">9</text>
<text x="155.9" y="97.1">5</text>
<text x="155.9" y="99">6</text>
<text x="158.7" y="97.9">VDD</text>
<text x="158.7" y="99.8">VDDIO</text>
<text x="172.1" y="97.9">C1</text>
<text x="176.1" y="97.1">4</text>
<text x="252.8" y="96.1">GND</text>
<text x="155.1" y="104.6">11</text>
<text x="155.9" y="102.8">1</text>
<text x="158.7" y="103.6">SCL</text>
<text x="158.7" y="105.5">SDA</text>
<text x="171.6" y="105.5">INT</text>
<text x="176.1" y="104.6">7</text>
<text x="155" y="110.3">10</text>
<text x="155.9" y="108.4">9</text>
<text x="158.7" y="111.1">CS</text>
<text x="158.7" y="109.2">SDO</text>
<text x="169.6" y="109.2">DRDY</text>
<text x="176.1" y="108.4">8</text>
<text x="154.4" y="114">2*3</text>
<text x="158.7" y="114.9">GND</text>
<text x="131.8" y="146">6</text>
<text x="131.8" y="147.9">5</text>
<text x="136.2" y="146.9">VDD</text>
<text x="136.2" y="148.7">VIO</text>
<text x="153.9" y="148.7">GPIO.1/RXT</text>
<text x="154.1" y="146.9">GPIO.0/TXT</text>
<text x="166.3" y="146">14</text>
<text x="166.3" y="147.9">13</text>
<text x="166.3" y="149.8">12</text>
<text x="32.6" y="150.6">3V3</text>
<text x="32.6" y="152.5">I36</text>
<text x="32.6" y="154.4">I37</text>
<text x="50.2" y="154.4">IO19</text>
<text x="50.2" y="152.5">IO22</text>
<text x="50.2" y="150.6">IO21</text>
<text x="131.8" y="153.6">7</text>
<text x="136.2" y="154.4">VREGIN</text>
<text x="150.2" y="152.5">GPIO.3/WAKEUP</text>
<text x="152.2" y="150.6">GPIO.2/RS485</text>
<text x="166.3" y="151.7">11</text>
<text x="166.3" y="155.4">17</text>
<text x="32.6" y="156.3">I38</text>
<text x="32.6" y="158.2">I39</text>
<text x="32.6" y="160">EN</text>
<text x="32.6" y="161.9">I34</text>
<text x="49.4" y="158.1">RXD0</text>
<text x="49.6" y="156.3">TXD0</text>
<text x="51.1" y="161.9">IO8</text>
<text x="51.1" y="160">IO5</text>
<text x="96" y="161.9">1</text>
<text x="131.8" y="161.1">8</text>
<text x="136.2" y="161.9">VBUS</text>
<text x="155.1" y="158.1">SUSPEND</text>
<text x="155.1" y="156.3">SUSPEND</text>
<text x="159.6" y="161.9">CTS</text>
<text x="166.3" y="157.3">15</text>
<text x="166.3" y="161.1">18</text>
<text x="32.6" y="165.7">GND</text>
<text x="32.6" y="163.8">I35</text>
<text x="50.2" y="165.7">IO20</text>
<text x="51.1" y="163.8">IO7</text>
<text x="96" y="163.8">2</text>
<text x="96" y="165.7">3</text>
<text x="96" y="167.6">4</text>
<text x="131.8" y="163">3</text>
<text x="131.8" y="164.9">4</text>
<text x="136.2" y="163.8">D+</text>
<text x="136.2" y="165.7">D-</text>
<text x="159.4" y="163.8">DCD</text>
<text x="159.5" y="165.7">DSR</text>
<text x="159.6" y="167.6">DTR</text>
<text x="166.3" y="163">24</text>
<text x="166.3" y="164.9">22</text>
<text x="166.3" y="166.7">23</text>
<text x="33.4" y="170.9" transform="rotate(-90 33.4 170.9)">IO32</text>
<text x="35.2" y="170.9" transform="rotate(-90 35.2 170.9)">IO33</text>
<text x="37.1" y="170.9" transform="rotate(-90 37.1 170.9)">IO25</text>
<text x="39" y="170.9" transform="rotate(-90 39 170.9)">IO26</text>
<text x="40.9" y="170.9" transform="rotate(-90 40.9 170.9)">IO27</text>
<text x="42.8" y="170.9" transform="rotate(-90 42.8 170.9)">IO14</text>
<text x="44.7" y="170.9" transform="rotate(-90 44.7 170.9)">IO12</text>
<text x="46.5" y="170.9" transform="rotate(-90 46.5 170.9)">IO13</text>
<text x="48.4" y="170.9" transform="rotate(-90 48.4 170.9)">IO15</text>
<text x="50.3" y="170.9" transform="rotate(-90 50.3 170.9)">IO2</text>
<text x="52.2" y="170.9" transform="rotate(-90 52.2 170.9)">IO0</text>
<text x="54.1" y="170.9" transform="rotate(-90 54.1 170.9)">IO4</text>
<text x="96" y="169.4">5</text>
<text x="157.7" y="169.4">RI/CLK</text>
<text x="159.5" y="173.2">RXD</text>
<text x="159.7" y="171.3">RTS</text>
<text x="166.3" y="168.6">1</text>
<text x="166.3" y="170.5">19</text>
<text x="166.3" y="172.4">20</text>
<text x="130.9" y="178">10</text>
<text x="130.9" y="179.9">16</text>
<text x="131.8" y="174.3">9</text>
<text x="136.2" y="175.1">RST</text>
<text x="136.2" y="178.9">1_NC</text>
<text x="157.5" y="178.8">1_GND</text>
<text x="159.7" y="175.1">TXD</text>
<text x="166.3" y="178">2</text>
<text x="166.3" y="179.9">25</text>
<text x="166.3" y="174.3">21</text>
<text x="136.2" y="180.7">2_NC</text>
<text x="157.5" y="180.7">2_GND</text>
</g>
<text font-size="1.6" fill="#c90d0c" x="43.9" y="165.8" transform="rotate(-90 43.9 165.8)">ESP32-PICO-MINI-02</text>
<g font-size="1.3" fill="#808080">
<text x="35.2" y="23" transform="rotate(-90 35.2 23)">5V</text>
<text x="44.2" y="21.7">VBAT</text>
<text x="78" y="21.9">IC5</text>
<text x="104.6" y="19.8">+3V3</text>
<text x="112.8" y="20.2" transform="rotate(-90 112.8 20.2)">PMOS-SI2333</text>
<text x="114.7" y="20.2" transform="rotate(-90 114.7 20.2)">Q3</text>
<text x="189" y="23.5">IC6</text>
<text x="47.9" y="27.7">Q1</text>
<text x="105.4" y="27.7" transform="rotate(-90 105.4 27.7)">R2</text>
<text x="107.9" y="28.4" transform="rotate(-90 107.9 28.4)">100k</text>
<text x="118.4" y="24.5">+3V3_ENV</text>
<text x="224.9" y="25.5">VBAT</text>
<text x="236.4" y="28.9">200k</text>
<text x="40.3" y="33.8">D4</text>
<text x="51.6" y="33.4" transform="rotate(-90 51.6 33.4)">PMOS-SI2333</text>
<text x="67.9" y="34.6" transform="rotate(-90 67.9 34.6)">10uF</text>
<text x="70.1" y="34.1" transform="rotate(-90 70.1 34.1)">C13</text>
<text x="78" y="34.7">BU33SD5WG</text>
<text x="94.2" y="32.8" transform="rotate(-90 94.2 32.8)">22uF</text>
<text x="96.5" y="31.4" transform="rotate(-90 96.5 31.4)">C7</text>
<text x="118.4" y="30.1">ENV_EN</text>
<text x="167.7" y="30.1">5V</text>
<text x="175.8" y="31.7">LED1</text>
<text x="180.3" y="35.1">470</text>
<text x="180.6" y="32.6">R3</text>
<text x="208.3" y="33.2">5.0k</text>
<text x="208.8" y="30.8">R4</text>
<text x="236.7" y="31.3">R13</text>
<text x="252" y="30.1">BAT_SENSE</text>
<text x="33.9" y="39" transform="rotate(-90 33.9 39)">R1</text>
<text x="36.4" y="39.6" transform="rotate(-90 36.4 39.6)">100k</text>
<text x="40.3" y="37.7">NSR0320MW2T1G</text>
<text x="189" y="40.5">MCP73831-DFN8</text>
<text x="218.4" y="38.4" transform="rotate(-90 218.4 38.4)">10uF</text>
<text x="220.7" y="37.8" transform="rotate(-90 220.7 37.8)">C15</text>
<text x="230.8" y="36.1" transform="rotate(-90 230.8 36.1)">B1</text>
<text x="242.8" y="36.5" transform="rotate(-90 242.8 36.5)">R14</text>
<text x="245.3" y="36.8" transform="rotate(-90 245.3 36.8)">200k</text>
<text x="248.6" y="37.6" transform="rotate(-90 248.6 37.6)">1uF</text>
<text x="250.8" y="37" transform="rotate(-90 250.8 37)">C4</text>
<text x="33.2" y="44.1">GND</text>
<text x="67.1" y="44.1">GND</text>
<text x="72.7" y="44.1">GND</text>
<text x="93.4" y="44.1">GND</text>
<text x="212" y="42.2">GND</text>
<text x="217.6" y="42.2">GND</text>
<text x="225.1" y="42.2">GND</text>
<text x="242.1" y="42.2">GND</text>
<text x="247.7" y="42.2">GND</text>
<text x="157" y="57.4">IC8</text>
<text x="127" y="65.8">+3V3_ENV</text>
<text x="137.5" y="69.1" transform="rotate(-90 137.5 69.1)">C6</text>
<text x="139.8" y="69.1" transform="rotate(-90 139.8 69.1)">100nF</text>
<text x="145.3" y="71.5">SCL1</text>
<text x="182.4" y="67.7">GYRO_INT1</text>
<text x="182.4" y="69.6">GYRO_INT2</text>
<text x="136.7" y="76.1">GND</text>
<text x="145.1" y="73.4">SDA1</text>
<text x="150.1" y="75.9">R15</text>
<text x="251.1" y="72.4">IC1</text>
<text x="12.2" y="79">+3V3_ENV</text>
<text x="30.9" y="81.6">LED2</text>
<text x="49.7" y="81.6">LED3</text>
<text x="82" y="78.2">+3V3</text>
<text x="82.9" y="83.6" transform="rotate(-90 82.9 83.6)">R23</text>
<text x="85.3" y="83.5" transform="rotate(-90 85.3 83.5)">10k</text>
<text x="150.2" y="78.4">10k</text>
<text x="226.7" y="80.9">+3V3_ENV</text>
<text x="277.4" y="83.9">1nF</text>
<text x="277.4" y="81.7">C2</text>
<text x="67.9" y="88" transform="rotate(-90 67.9 88)">C27</text>
<text x="70.2" y="88" transform="rotate(-90 70.2 88)">1uF</text>
<text x="86.4" y="86.6">CONNECT</text>
<text x="146.1" y="87.4">GND</text>
<text x="157" y="85.6">LSM6DSOX</text>
<text x="157" y="89.4">IC3</text>
<text x="165.5" y="85.7">I2C Adress: 0x1C</text>
<text x="180" y="87.4">GND</text>
<text x="235.4" y="86.1" transform="rotate(-90 235.4 86.1)">C1</text>
<text x="237.6" y="86.1" transform="rotate(-90 237.6 86.1)">100nF</text>
<text x="241.8" y="86.5">SDA</text>
<text x="242" y="88.4">SCL</text>
<text x="8" y="94.1">NEOPIXEL_DATA</text>
<text x="22.1" y="92.9">R21</text>
<text x="22.2" y="95.3">470</text>
<text x="85.7" y="92.6" transform="rotate(-90 85.7 92.6)">S2</text>
<text x="276.5" y="90.3">MPR_EOC</text>
<text x="276.5" y="94.1">MPR_RST</text>
<text x="30.9" y="97.4">SK68124020-RA</text>
<text x="36.9" y="100.6">GND</text>
<text x="49.7" y="97.4">SK68124020-RA</text>
<text x="55.8" y="100.6">GND</text>
<text x="67.1" y="100.6">GND</text>
<text x="82.1" y="100.6">GND</text>
<text x="83" y="97.2" transform="rotate(-90 83 97.2)">GENERIC_5.2MM</text>
<text x="127" y="97.8">+3V3_ENV</text>
<text x="137.5" y="101.1" transform="rotate(-90 137.5 101.1)">C5</text>
<text x="139.8" y="101.1" transform="rotate(-90 139.8 101.1)">100nF</text>
<text x="179.4" y="96.7">100nF</text>
<text x="181.6" y="99">C3</text>
<text x="190.3" y="98.9" transform="rotate(-90 190.3 98.9)">GND</text>
<text x="234.5" y="100.6">GND</text>
<text x="244" y="100.6">GND</text>
<text x="251.1" y="101.1">I2C Adress: 0x18</text>
<text x="251.1" y="98.8">MPRLS0025PA</text>
<text x="145.1" y="105.4">SDA1</text>
<text x="145.3" y="103.5">SCL1</text>
<text x="150.1" y="107.9">R16</text>
<text x="182.4" y="105.4">MAG_INT</text>
<text x="136.7" y="108.1">GND</text>
<text x="150.2" y="110.3">10k</text>
<text x="182.4" y="109.1">MAG_RDY</text>
<text x="146.1" y="119.4">GND</text>
<text x="157" y="117.6">LIS3MDL</text>
<text x="165.9" y="117.9">I2C Adress: 0x6A</text>
<text x="49.8" y="143">+3V3_ENV</text>
<text x="238.1" y="138.4">VBAT</text>
<text x="271.9" y="138.4">VBAT</text>
<text x="6.7" y="145.9">+3V3</text>
<text x="30.9" y="147.2">IC2</text>
<text x="58.4" y="146.2" transform="rotate(-90 58.4 146.2)">R5</text>
<text x="60.8" y="146.7" transform="rotate(-90 60.8 146.7)">4.7k</text>
<text x="62.2" y="146.6" transform="rotate(-90 62.2 146.6)">R10</text>
<text x="64.6" y="146.7" transform="rotate(-90 64.6 146.7)">4.7k</text>
<text x="181.7" y="144">+3V3</text>
<text x="182.6" y="149.1" transform="rotate(-90 182.6 149.1)">R9</text>
<text x="185" y="149.3" transform="rotate(-90 185 149.3)">10k</text>
<text x="236.4" y="147">M1</text>
<text x="270.3" y="147">M2</text>
<text x="18.8" y="154.3">GYRO_INT2</text>
<text x="19.7" y="152.4">CONNECT</text>
<text x="60.1" y="154.3">VBUS</text>
<text x="65.7" y="152.4">SCL</text>
<text x="65.7" y="150.5">SDA</text>
<text x="109.3" y="151.9" transform="rotate(-90 109.3 151.9)">C8</text>
<text x="111.6" y="151.9" transform="rotate(-90 111.6 151.9)">100nF</text>
<text x="115" y="154.3">5V</text>
<text x="179.6" y="155.7" transform="rotate(-90 179.6 155.7)">Q2G$1</text>
<text x="194" y="155.7" transform="rotate(-90 194 155.7)">C10</text>
<text x="196.2" y="155.7" transform="rotate(-90 196.2 155.7)">1uF</text>
<text x="199.3" y="152.4">RESET</text>
<text x="229.7" y="153.2" transform="rotate(-90 229.7 153.2)">22uF</text>
<text x="232" y="152.6" transform="rotate(-90 232 152.6)">C16</text>
<text x="247.7" y="151.9" transform="rotate(-90 247.7 151.9)">D1</text>
<text x="251.7" y="151.9" transform="rotate(-90 251.7 151.9)">NSR0320MW2T1G</text>
<text x="263.6" y="153.2" transform="rotate(-90 263.6 153.2)">22uF</text>
<text x="265.9" y="152.6" transform="rotate(-90 265.9 152.6)">C17</text>
<text x="281.6" y="151.9" transform="rotate(-90 281.6 151.9)">D2</text>
<text x="285.5" y="151.9" transform="rotate(-90 285.5 151.9)">NSR0320MW2T1G</text>
<text x="7.7" y="159.6" transform="rotate(-90 7.7 159.6)">100nF</text>
<text x="9.9" y="158.3" transform="rotate(-90 9.9 158.3)">C12</text>
<text x="11.4" y="158.8" transform="rotate(-90 11.4 158.8)">22uF</text>
<text x="13.7" y="158.3" transform="rotate(-90 13.7 158.3)">C11</text>
<text x="18.8" y="156.2">GYRO_INT1</text>
<text x="19.8" y="161.8">MPR_EOC</text>
<text x="20.4" y="158.1">MAG_INT</text>
<text x="21.8" y="159.9">RESET</text>
<text x="60.1" y="158.1">RXD0</text>
<text x="60.1" y="156.2">TXD0</text>
<text x="96.8" y="157">J2</text>
<text x="108.5" y="158.9">GND</text>
<text x="120.4" y="160.6">22.1k</text>
<text x="125.5" y="158.5" transform="rotate(-90 125.5 158.5)">VBUS</text>
<text x="228.9" y="158.9">GND</text>
<text x="243.6" y="161.4">Q4G$1</text>
<text x="262.8" y="158.9">GND</text>
<text x="277.4" y="161.4">Q4G$2</text>
<text x="6.8" y="162.7">GND GND</text>
<text x="18.6" y="163.7">BAT_SENSE</text>
<text x="60.1" y="165.6">VIBRATE0</text>
<text x="60.1" y="163.7">VIBRATE1</text>
<text x="121.3" y="163">R7</text>
<text x="193.1" y="164.5">GND</text>
<text x="223.3" y="163.7">VIBRATE0</text>
<text x="231.5" y="167.3" transform="rotate(-90 231.5 167.3)">R18</text>
<text x="234" y="167.6" transform="rotate(-90 234 167.6)">100k</text>
<text x="241.7" y="167">DUAL-NMOS-SIA938DJT</text>
<text x="257.1" y="163.7">VIBRATE1</text>
<text x="265.4" y="167.3" transform="rotate(-90 265.4 167.3)">R17</text>
<text x="267.8" y="167.6" transform="rotate(-90 267.8 167.6)">100k</text>
<text x="275.6" y="167">DUAL-NMOS-SIA938DJT</text>
<text x="25.7" y="172.1">GND</text>
<text x="118.7" y="168.9" transform="rotate(-90 118.7 168.9)">C9</text>
<text x="121" y="168.9" transform="rotate(-90 121 168.9)">1uF</text>
<text x="124.3" y="168.8" transform="rotate(-90 124.3 168.8)">R8</text>
<text x="126.7" y="169.7" transform="rotate(-90 126.7 169.7)">47.5k</text>
<text x="128" y="168.8" transform="rotate(-90 128 168.8)">R6</text>
<text x="130.5" y="168.7" transform="rotate(-90 130.5 168.7)">1k</text>
<text x="171.1" y="173.1">TXD0</text>
<text x="187.1" y="168.9" transform="rotate(-90 187.1 168.9)">DUAL-NMOS-SIA938DJT</text>
<text x="230.8" y="172.1">GND</text>
<text x="238.3" y="172.1">GND</text>
<text x="264.7" y="172.1">GND</text>
<text x="272.2" y="172.1">GND</text>
<text x="12.2" y="176.9">+3V3_ENV</text>
<text x="23" y="179.4">4.7k</text>
<text x="23" y="175.7">4.7k</text>
<text x="23.1" y="178.1">R12</text>
<text x="52.1" y="179.4" transform="rotate(-90 52.1 179.4)">IO0</text>
<text x="99" y="177.7">GND</text>
<text x="104.7" y="177.7">GND</text>
<text x="117.9" y="177.7">GND</text>
<text x="123.5" y="177.7">GND</text>
<text x="171.1" y="175">RXD0</text>
<text x="179.6" y="177.1" transform="rotate(-90 179.6 177.1)">Q2G$2</text>
<text x="189.9" y="176.4" transform="rotate(-90 189.9 176.4)">DUAL-NMOS-SIA938DJT</text>
<text x="201.2" y="178.8">IO0</text>
<text x="23.1" y="181.9">R11</text>
<text x="37" y="183.8" transform="rotate(-90 37 183.8)">MAG_RDY</text>
<text x="46.4" y="183.6" transform="rotate(-90 46.4 183.6)">MPR_RST</text>
<text x="54" y="182.6" transform="rotate(-90 54 182.6)">ENV_EN</text>
<text x="134.4" y="183.6">CP2102N-A02-GQFN24</text>
<text x="168.7" y="185.2">GND</text>
<text x="33.3" y="186.4" transform="rotate(-90 33.3 186.4)">SDA1</text>
<text x="35.1" y="186.3" transform="rotate(-90 35.1 186.3)">SCL1</text>
<text x="40.8" y="187.9" transform="rotate(-90 40.8 187.9)">NEOPIXEL_DATA</text>
</g>
<g font-size="1.3" fill="#c90d0c">
<text x="191.8" y="26.8">LIPO Charger</text>
<text x="192.3" y="25.4">MCP73831/2</text>
<text x="190.4" y="38.6">Temp:</text>
<text x="190.4" y="37.2">VDD:</text>
<text x="196.5" y="38.6">-40-85°C</text>
<text x="196.5" y="37.2">3.75-6V</text>
<text x="158.9" y="61.5">6-Axis Accelerometer &amp;</text>
<text x="158.9" y="62.9">Gyrometer</text>
<text x="253" y="75.3">MPR Pressure sensor</text>
<text x="253" y="76.7">3.6V Max</text>
<text x="36.5" y="84.7">5V DC</text>
<text x="55.3" y="84.7">5V DC</text>
<text x="31.8" y="93.3">DI</text>
<text x="36.1" y="92.7">SK6812</text>
<text x="43.9" y="93.3">DO</text>
<text x="50.6" y="93.3">DI</text>
<text x="55" y="92.7">SK6812</text>
<text x="62.7" y="93.3">DO</text>
<text x="158.9" y="94.6">3-Axis Magnetometer</text>
<text x="240.9" y="147.1">+</text>
<text x="274.8" y="147.1">+</text>
<text x="241.1" y="153.9">-</text>
<text x="275" y="153.9">-</text>
</g>
</svg>
